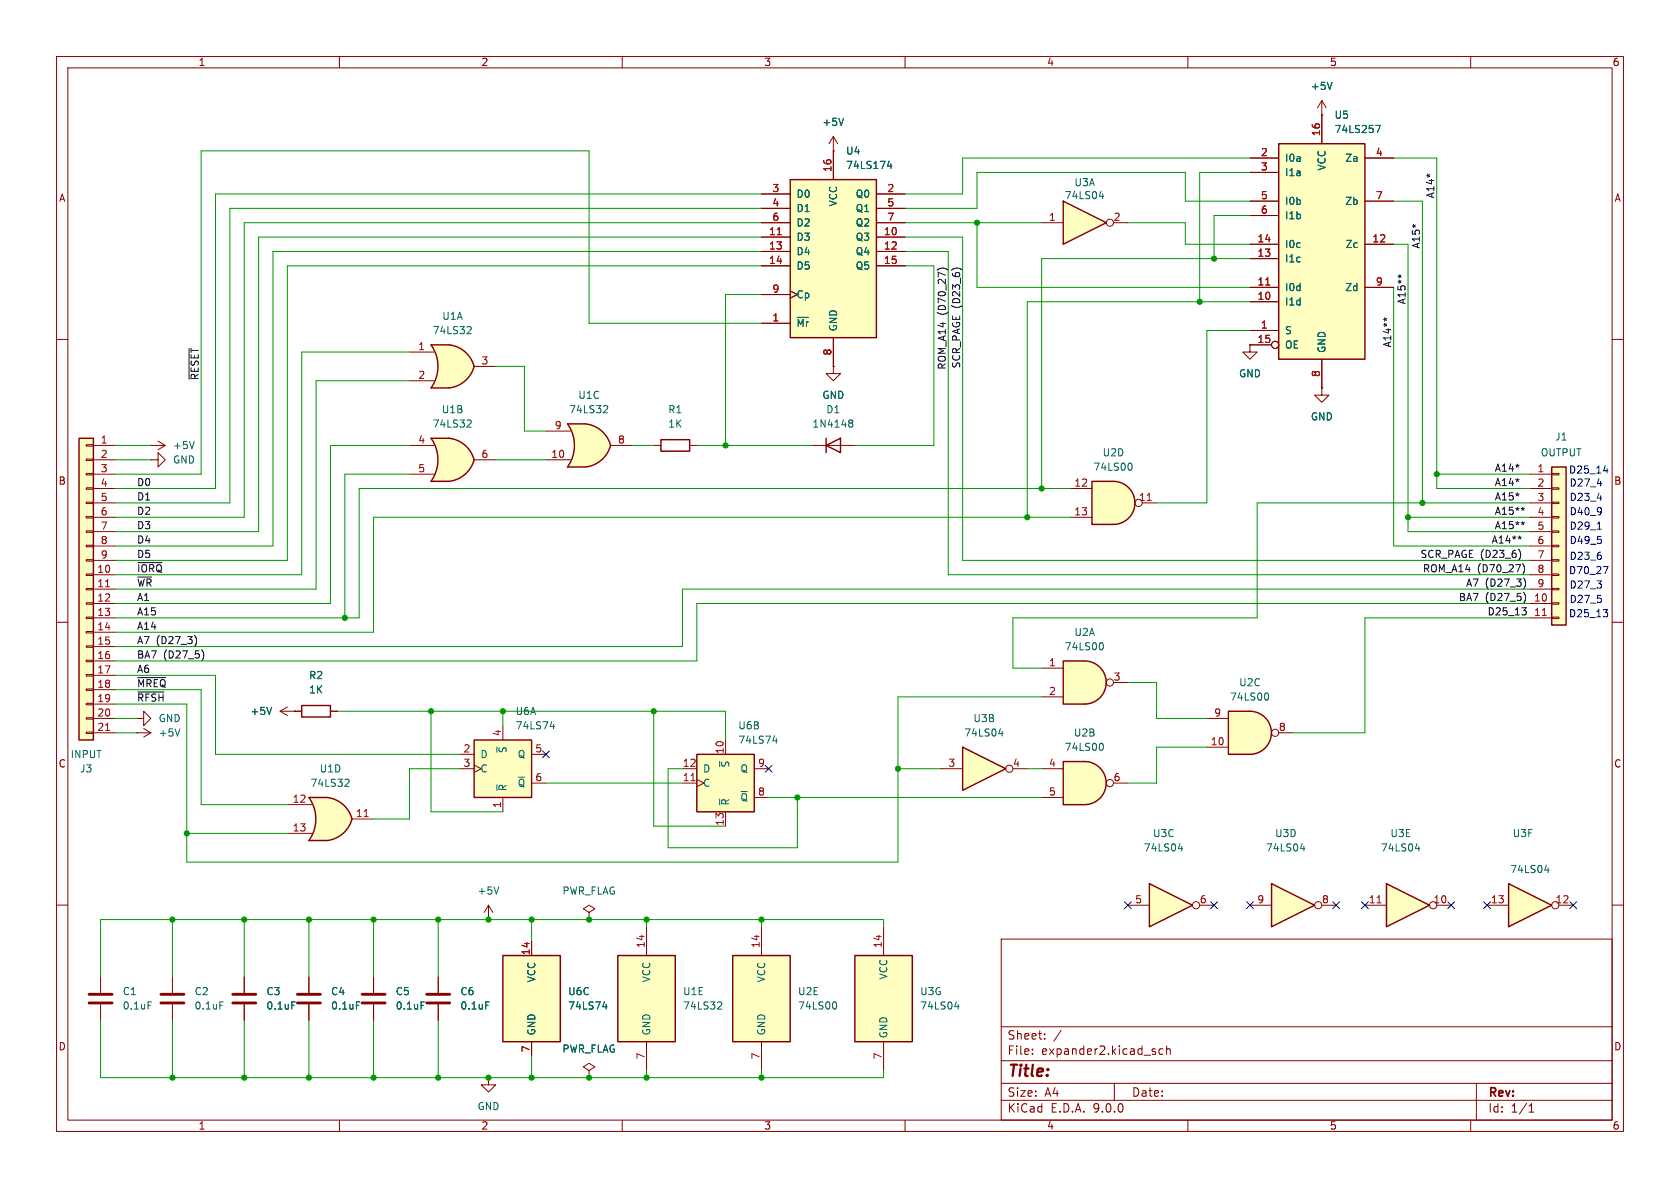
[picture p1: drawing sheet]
<svg xmlns="http://www.w3.org/2000/svg" width="297mm" height="210mm" viewBox="0 0 297 210" stroke-linecap="round" stroke-linejoin="round" font-family="sans-serif">
<g fill="none" stroke="#840000" stroke-width=".18">
<path d="M10 10h277v190h-277zM12 12h273v186h-273zM60 10v2M110 10v2M160 10v2M210 10v2M260 10v2M10 60h2M285 60h2M10 110h2M285 110h2M24.1 129.5h.1"/>
<path d="M24.1 129.5h2.6M25.4 128.8l1.3 .7M26.7 129.5l-1.3 .8M10 160h2M177 166h108v32h-108zM285 160h2M60 198v2M110 198v2M160 198v2M177 194.5h108M177 191.5h108M177 187.5h108"/>
<path d="M177 181.5h108M182.5 186.3v.1M182.5 185.5v.1M184.7 183.6v.1M184.7 182.8v.1M187.6 182.1l-1.3 2M197 191.5v3M205.6 185.5l-.4-.1-.3 .3v.4l.1 .2h.6M206.2 185.5l.3-.1 .3 .1 .1 .9M206.2 184.9v1.5M210 198v2M260 198v2"/>
<path d="M261 191.5v6.5M270.3 196.6h.9M270.3 195.5l.4-.4v1.5"/>
</g>
<path d="M31.8 128.8l-.4 1.3" fill="none" stroke="#006464" stroke-width=".18"/>
<path d="M188 35.6l7.6 3.8-7.6 3.8z" fill="#ffffc2"/>
<path d="M188 35.6l7.6 3.8-7.6 3.8z" fill="none" stroke="#840000" stroke-width=".25"/>
<g fill="none" stroke="#840000" stroke-width=".18">
<path d="M184.1 39.4h3.9M196.8 39.4h2.6"/>
<circle cx="196.2" cy="39.4" r=".63"/>
</g>
<path d="M194.3 34.7h.8M194.9 34.3v.8" fill="none" stroke="#006464" stroke-width=".18"/>
<path d="M203.2 156.2l7.6 3.8-7.6 3.8z" fill="#ffffc2"/>
<path d="M203.2 156.2l7.6 3.8-7.6 3.8z" fill="none" stroke="#840000" stroke-width=".25"/>
<g fill="none" stroke="#840000" stroke-width=".18">
<path d="M199.4 160h3.8M212.1 160h2.5"/>
<circle cx="211.5" cy="160" r=".63"/>
</g>
<path d="M208.3 150h.8M208.9 149.6v.8" fill="none" stroke="#006464" stroke-width=".18"/>
<path d="M226.1 25.4h15.2v38.1h-15.2z" fill="#ffffc2"/>
<path d="M226.1 25.4h15.2v38.1h-15.2z" fill="none" stroke="#840000" stroke-width=".25"/>
<g fill="none" stroke="#840000" stroke-width=".18">
<path d="M233.7 17.8v7.6M233.7 17.8l-.8 1.3M233.7 17.8l.7 1.3M221 27.9h5.1M221 30.5h5.1M221 35.6h5.1M221 38.1h5.1M233.7 20.3h.1M241.3 27.9h5.1M241.3 35.6h5.1M221 43.2h5.1M221 45.7h5.1"/>
<path d="M221 50.8h5.1M221 53.3h5.1M221 58.4h5.1M241.3 43.2h5.1M241.3 50.8h5.1M221 61v1.2h1.2l-1.2 1.3-1.3-1.3h1.3M221 61h.1M221 61h3.8M233.7 63.5v5.1"/>
<circle cx="225.4" cy="61" r=".63"/>
</g>
<path d="M223.8 50.4h.7" fill="none" stroke="#a90000" stroke-width=".18"/>
<path d="M235.5 14.5l-.4 1.3M243.2 22.2h.8l-.5 1.2" fill="none" stroke="#006464" stroke-width=".18"/>
<path d="M14 77.5h2.5v53.3h-2.5z" fill="#ffffc2"/>
<path d="M14 77.5h2.5v53.3h-2.5z" fill="none" stroke="#840000" stroke-width=".25"/>
<g fill="none" stroke="#840000" stroke-width=".18">
<path d="M15.2 78.6h1.3v.3h-1.3zM16.5 78.7h3.8M15.2 81.2h1.3v.2h-1.3zM15.2 83.7h1.3v.2h-1.3zM15.2 86.2h1.3v.3h-1.3zM15.2 88.8h1.3v.2h-1.3zM15.2 91.3h1.3v.3h-1.3zM15.2 93.9h1.3v.2h-1.3zM15.2 96.4h1.3v.2h-1.3zM15.2 98.9h1.3v.3h-1.3zM16.5 81.3h3.8M16.5 83.8h3.8"/>
<path d="M16.5 86.4h3.8M16.5 88.9h3.8M16.5 91.4h3.8M16.5 94h3.8M16.5 96.5h3.8M16.5 99.1h3.8M15.2 101.5h1.3v.2h-1.3zM15.2 104h1.3v.3h-1.3zM15.2 106.6h1.3v.2h-1.3zM15.2 109.1h1.3v.2h-1.3zM15.2 111.6h1.3v.3h-1.3zM15.2 114.2h1.3v.2h-1.3z"/>
<path d="M15.2 116.7h1.3v.3h-1.3zM15.2 119.3h1.3v.2h-1.3zM16.5 101.6h3.8M16.5 104.1h3.8M16.5 106.7h3.8M16.5 109.2h3.8M16.5 111.8h3.8M16.5 114.3h3.8M16.5 116.8h3.8M16.5 119.4h3.8M15.2 121.8h1.3v.2h-1.3zM15.2 124.3h1.3v.3h-1.3z"/>
<path d="M15.2 126.9h1.3v.2h-1.3zM15.2 129.4h1.3v.3h-1.3zM16.5 121.9h3.8M16.5 124.5h3.8M16.5 127h3.8M16.5 129.5h3.8"/>
</g>
<path d="M18.7 103.7h.7M18.7 129.1h.7" fill="none" stroke="#a90000" stroke-width=".18"/>
<path d="M123.2 133.4h10.1v10.1h-10.1z" fill="#ffffc2"/>
<path d="M123.2 133.4h10.1v10.1h-10.1z" fill="none" stroke="#840000" stroke-width=".25"/>
<path d="M120.6 135.9h2.6M120.6 138.4h2.6M123.2 137.8l1.3 .6-1.3 .7M128.3 130.8v2.6M133.3 135.9h2.6M128.3 143.5v2.6M133.3 141h2.6M86.4 162.6h.1M86.4 160l-.8 1.3M86.4 160l.7 1.3M86.4 160v2.6" fill="none" stroke="#840000" stroke-width=".18"/>
<path d="M122.2 138h.7" fill="none" stroke="#a90000" stroke-width=".18"/>
<path d="M136.6 131h.8M137.2 130.5v.9M88.2 156.8l-.4 1.3M127.2 141.3v1" fill="none" stroke="#006464" stroke-width=".18"/>
<path d="M151.1 168.9h10.2v15.3h-10.2z" fill="#ffffc2"/>
<path d="M151.1 168.9h10.2v15.3h-10.2z" fill="none" stroke="#840000" stroke-width=".25"/>
<path d="M156.2 163.8v5.1M156.2 184.2v5" fill="none" stroke="#840000" stroke-width=".18"/>
<path d="M168.8 178h.8M169.4 177.5v.9" fill="none" stroke="#006464" stroke-width=".18"/>
<path d="M76.2 61h3.2M76.2 68.6h3.2" fill="none" stroke="#ffffc2" stroke-width=".18"/>
<g fill="#ffffc2" stroke="#ffffc2" stroke-width=".18">
<path d="M78.8 63.4l5 1.4a5.2 5.2 0 0 1-4.4 3.8z"/>
<path d="M79.4 61a5.1 5.1 0 0 1 4.4 3.8l-5 1.3z"/>
</g>
<path d="M76.2 61h3.2v7.6h-3.2a6.7 6.7 0 0 0 0-7.6z" fill="#ffffc2"/>
<path d="M79.4 61h-3.2a6.6 6.6 0 0 1 0 7.6h3.2M79.4 61a5.1 5.1 0 0 1 4.4 3.8M83.8 64.8a5.2 5.2 0 0 1-4.4 3.8" fill="none" stroke="#840000" stroke-width=".25"/>
<path d="M72.4 62.2h4.3M72.4 67.3h4.3M83.8 64.8h3.8M43.2 172.7v2.8M43.2 177.5v2.8" fill="none" stroke="#840000" stroke-width=".18"/>
<path d="M82.8 57.7l.4 .1 .1 .3-.8 .9h.8M51.6 177.1h.6" fill="none" stroke="#006464" stroke-width=".18"/>
<path d="M41.1 175.8h4.1M41.1 177.3h4.1" fill="none" stroke="#840000" stroke-width=".51"/>
<path d="M196.8 85.1a3.8 3.8 0 0 1 3.8 3.8 3.8 3.8 0 0 1-3.8 3.8z" fill="#ffffc2" stroke="#ffffc2" stroke-width=".18"/>
<path d="M193 85.1h3.8v7.6h-3.8z" fill="#ffffc2"/>
<path d="M193 85.1h3.8a3.8 3.8 0 0 1 3.8 3.8 3.8 3.8 0 0 1-3.8 3.8h-3.8z" fill="none" stroke="#840000" stroke-width=".25"/>
<g fill="none" stroke="#840000" stroke-width=".18">
<path d="M233.7 68.6v1.3h1.2l-1.2 1.2-1.3-1.2h1.3M233.7 68.6h.1M189.2 86.4h3.8M189.2 91.4h3.8M201.9 88.9h2.6"/>
<circle cx="201.3" cy="88.9" r=".63"/>
</g>
<path d="M202.8 88.5h.7" fill="none" stroke="#a90000" stroke-width=".18"/>
<path d="M199.8 81.9a.79 .79 0 0 1 0 1.2" fill="none" stroke="#006464" stroke-width=".18"/>
<path d="M274.3 82.6h2.6v27.9h-2.6z" fill="#ffffc2"/>
<path d="M274.3 82.6h2.6v27.9h-2.6z" fill="none" stroke="#840000" stroke-width=".25"/>
<g fill="none" stroke="#840000" stroke-width=".18">
<path d="M270.5 83.8h3.8M270.5 86.4h3.8M270.5 88.9h3.8M270.5 91.4h3.8M270.5 94h3.8M270.5 96.5h3.8M270.5 99.1h3.8M274.3 83.7h1.3v.2h-1.3zM274.3 86.2h1.3v.3h-1.3zM274.3 88.8h1.3v.2h-1.3zM274.3 91.3h1.3v.3h-1.3zM274.3 93.9h1.3v.2h-1.3z"/>
<path d="M274.3 96.4h1.3v.2h-1.3zM274.3 98.9h1.3v.3h-1.3zM270.5 101.6h3.8M270.5 104.1h3.8M270.5 106.7h3.8M270.5 109.2h3.8M274.3 101.5h1.3v.2h-1.3zM274.3 104h1.3v.3h-1.3zM274.3 106.6h1.3v.2h-1.3zM274.3 109.1h1.3v.2h-1.3z"/>
</g>
<path d="M272.7 108.8h.7" fill="none" stroke="#a90000" stroke-width=".18"/>
<path d="M191.8 116.8a3.8 3.8 0 0 1 3.8 3.9 3.8 3.8 0 0 1-3.8 3.8z" fill="#ffffc2" stroke="#ffffc2" stroke-width=".18"/>
<path d="M188 116.8h3.8v7.7h-3.8z" fill="#ffffc2"/>
<path d="M188 116.8h3.8a3.8 3.8 0 0 1 3.8 3.9 3.8 3.8 0 0 1-3.8 3.8h-3.8z" fill="none" stroke="#840000" stroke-width=".25"/>
<g fill="none" stroke="#840000" stroke-width=".18">
<path d="M184.1 118.1h3.9M184.1 123.2h3.9M196.8 120.7h2.6"/>
<circle cx="196.2" cy="120.6" r=".63"/>
</g>
<path d="M194.8 113.6a.79 .79 0 0 1 0 1.3" fill="none" stroke="#006464" stroke-width=".18"/>
<path d="M170.2 132.1l7.6 3.8-7.6 3.8z" fill="#ffffc2"/>
<path d="M170.2 132.1l7.6 3.8-7.6 3.8z" fill="none" stroke="#840000" stroke-width=".25"/>
<g fill="none" stroke="#840000" stroke-width=".18">
<path d="M166.4 135.9h3.8M179.1 135.9h2.5"/>
<circle cx="178.4" cy="135.9" r=".63"/>
</g>
<path d="M176.6 129.7h.7M177.2 129.3v.8" fill="none" stroke="#006464" stroke-width=".18"/>
<path d="M191.8 134.6a3.8 3.8 0 0 1 3.8 3.8 3.8 3.8 0 0 1-3.8 3.8z" fill="#ffffc2" stroke="#ffffc2" stroke-width=".18"/>
<path d="M188 134.6h3.8v7.6h-3.8z" fill="#ffffc2"/>
<path d="M188 134.6h3.8a3.8 3.8 0 0 1 3.8 3.8 3.8 3.8 0 0 1-3.8 3.8h-3.8z" fill="none" stroke="#840000" stroke-width=".25"/>
<g fill="none" stroke="#840000" stroke-width=".18">
<path d="M184.1 135.9h3.9M196.8 138.4h2.6M184.1 141h3.9M86.4 190.5v1.3h1.2l-1.2 1.2-1.3-1.2h1.3M86.4 190.5h.1"/>
<circle cx="196.2" cy="138.4" r=".63"/>
</g>
<path d="M194.8 131.4a.79 .79 0 0 1 0 1.3" fill="none" stroke="#006464" stroke-width=".18"/>
<path d="M76.2 77.5h3.2M76.2 85.1h3.2" fill="none" stroke="#ffffc2" stroke-width=".18"/>
<g fill="#ffffc2" stroke="#ffffc2" stroke-width=".18">
<path d="M78.8 79.9l5 1.4a5.2 5.2 0 0 1-4.4 3.8z"/>
<path d="M79.4 77.5a5.1 5.1 0 0 1 4.4 3.8l-5 1.3z"/>
</g>
<path d="M76.2 77.5h3.2v7.6h-3.2a6.7 6.7 0 0 0 0-7.6z" fill="#ffffc2"/>
<path d="M79.4 77.5h-3.2a6.6 6.6 0 0 1 0 7.6h3.2M79.4 77.5a5.1 5.1 0 0 1 4.4 3.8M83.8 81.3a5.2 5.2 0 0 1-4.4 3.8" fill="none" stroke="#840000" stroke-width=".25"/>
<path d="M72.4 78.7h4.3M72.4 83.8h4.3M83.8 81.3h3.8" fill="none" stroke="#840000" stroke-width=".18"/>
<path d="M82.8 74.2l.4 .1 .1 .3-.8 .9h.8" fill="none" stroke="#006464" stroke-width=".18"/>
<path d="M221 125.7a3.8 3.8 0 0 1 3.8 3.8 3.8 3.8 0 0 1-3.8 3.9z" fill="#ffffc2" stroke="#ffffc2" stroke-width=".18"/>
<path d="M217.2 125.7h3.8v7.7h-3.8z" fill="#ffffc2"/>
<path d="M217.2 125.7h3.8a3.8 3.8 0 0 1 3.8 3.8 3.8 3.8 0 0 1-3.8 3.9h-3.8z" fill="none" stroke="#840000" stroke-width=".25"/>
<g fill="none" stroke="#840000" stroke-width=".18">
<path d="M213.4 127h3.8M213.4 132.1h3.8M226.1 129.5h2.5"/>
<circle cx="225.4" cy="129.5" r=".63"/>
</g>
<path d="M224 122.5a.79 .79 0 0 1 0 1.3" fill="none" stroke="#006464" stroke-width=".18"/>
<path d="M266.7 156.2l7.6 3.8-7.6 3.8z" fill="#ffffc2"/>
<path d="M53.3 124.7h5.1v2h-5.1zM266.7 156.2l7.6 3.8-7.6 3.8z" fill="none" stroke="#840000" stroke-width=".25"/>
<g fill="none" stroke="#840000" stroke-width=".18">
<path d="M49.5 125.7l1.3 .8M49.5 125.7h3.8M50.8 125l-1.3 .7M52.1 125.7h.1M58.4 125.7h1.3M262.9 160h3.8M275.6 160h2.5M104.1 189.2l1.1-.6-1.1-.6-1 .6 1 .6v1.3M104.1 190.5h.1"/>
<circle cx="275" cy="160" r=".63"/>
</g>
<path d="M48 125l-.4 1.3M273.1 153.8h.8M273.7 153.4v.8" fill="none" stroke="#006464" stroke-width=".18"/>
<path d="M100.3 74.9h3.2M100.3 82.6h3.2" fill="none" stroke="#ffffc2" stroke-width=".18"/>
<g fill="#ffffc2" stroke="#ffffc2" stroke-width=".18">
<path d="M102.9 77.4l5 1.3a5.2 5.2 0 0 1-4.4 3.9z"/>
<path d="M103.5 74.9a5.1 5.1 0 0 1 4.4 3.8l-4.9 1.3z"/>
</g>
<path d="M100.3 74.9h3.2v7.7h-3.2a6.7 6.7 0 0 0 0-7.7z" fill="#ffffc2"/>
<path d="M103.5 82.6h-3.2a6.6 6.6 0 0 0 0-7.7h3.2a5.1 5.1 0 0 1 4.4 3.8 5.2 5.2 0 0 1-4.4 3.9" fill="none" stroke="#840000" stroke-width=".25"/>
<path d="M96.5 76.2h4.3M107.9 78.7h3.9M96.5 81.3h4.3" fill="none" stroke="#840000" stroke-width=".18"/>
<path d="M106.9 71.7l.4 .1 .1 .3-.8 .9h.8" fill="none" stroke="#006464" stroke-width=".18"/>
<path d="M129.5 168.9h10.2v15.3h-10.2z" fill="#ffffc2"/>
<path d="M129.5 168.9h10.2v15.3h-10.2z" fill="none" stroke="#840000" stroke-width=".25"/>
<path d="M134.6 163.8v5.1M134.6 184.2v5" fill="none" stroke="#840000" stroke-width=".18"/>
<path d="M147.6 177.1a.79 .79 0 0 1 0 1.3" fill="none" stroke="#006464" stroke-width=".18"/>
<path d="M245.1 156.2l7.6 3.8-7.6 3.8z" fill="#ffffc2"/>
<path d="M245.1 156.2l7.6 3.8-7.6 3.8z" fill="none" stroke="#840000" stroke-width=".25"/>
<g fill="none" stroke="#840000" stroke-width=".18">
<path d="M30.5 172.7v2.8M30.5 177.5v2.8M241.3 160h3.8M254 160h2.5"/>
<circle cx="253.4" cy="160" r=".63"/>
</g>
<path d="M243.4 159.6h.8" fill="none" stroke="#a90000" stroke-width=".18"/>
<path d="M250.2 150h.8M250.8 149.6v.8M38.9 177.1h.6" fill="none" stroke="#006464" stroke-width=".18"/>
<path d="M28.4 175.8h4.1M28.4 177.3h4.1" fill="none" stroke="#840000" stroke-width=".51"/>
<path d="M88.9 168.9h10.2v15.3h-10.2z" fill="#ffffc2"/>
<path d="M116.8 77.7h5.1v2.1h-5.1zM146 78.7l2.6-1.2v2.5zM146 77.5v2.5M88.9 168.9h10.2v15.3h-10.2z" fill="none" stroke="#840000" stroke-width=".25"/>
<g fill="none" stroke="#840000" stroke-width=".18">
<path d="M115.6 78.7h1.2M121.9 78.7h1.3M143.5 78.7h7.6M147.3 64.8v1.2h1.3l-1.3 1.3-1.3-1.3h1.3M147.3 64.8h.1M24.1 127h1.3v-1.3l1.3 1.3-1.3 1.3v-1.3M24.1 127h.1M17.8 172.7v2.8M17.8 177.5v2.8M66 172.7v2.8M66 177.5v2.8M77.5 172.7v2.8"/>
<path d="M77.5 177.5v2.8M94 166.4v2.5M104.1 161.3l1.1-.6-1.1-.7-1 .7 1 .6v1.3M104.1 162.6h.1M94 184.2v2.5"/>
</g>
<path d="M150.2 74.7l.1 .1M150.2 74.3l.3-.1 .2 .2 .1 .1-.3 .3M150.3 74.8h.2M150.3 74.8h-.1M150.5 74.8l.3 .2-.1 .4-.2 .1-.3-.1M26.2 177.1h.6M74.4 177.1h.6M85.9 177.1h.6M106.5 178h.8M107.2 177.5v.9" fill="none" stroke="#006464" stroke-width=".18"/>
<path d="M15.7 175.8h4.1M15.7 177.3h4.1M64 175.8h4.1M64 177.3h4.1M75.4 175.8h4.1M75.4 177.3h4.1" fill="none" stroke="#840000" stroke-width=".51"/>
<path d="M224.8 156.2l7.6 3.8-7.6 3.8z" fill="#ffffc2"/>
<path d="M224.8 156.2l7.6 3.8-7.6 3.8z" fill="none" stroke="#840000" stroke-width=".25"/>
<g fill="none" stroke="#840000" stroke-width=".18">
<path d="M221 160h3.8M233.7 160h2.5"/>
<circle cx="233" cy="160" r=".63"/>
</g>
<path d="M229.9 150h.8M230.5 149.6v.8" fill="none" stroke="#006464" stroke-width=".18"/>
<path d="M109.2 168.9h10.2v15.3h-10.2z" fill="#ffffc2"/>
<path d="M109.2 168.9h10.2v15.3h-10.2z" fill="none" stroke="#840000" stroke-width=".25"/>
<path d="M26.7 78.7h.1M26.7 78.7h2.5M27.9 78l1.3 .7M29.2 78.7l-1.3 .8M26.7 81.3h1.2v-1.3l1.3 1.3-1.3 1.3v-1.3M26.7 81.3h.1M54.6 172.7v2.8M54.6 177.5v2.8M114.3 163.8v5.1M114.3 184.2v5" fill="none" stroke="#840000" stroke-width=".18"/>
<path d="M34.3 78l-.4 1.3M63 177.1h.6M127.1 177.1l.4 .1 .1 .3-.8 .9h.8" fill="none" stroke="#006464" stroke-width=".18"/>
<path d="M52.6 175.8h4M52.6 177.3h4" fill="none" stroke="#840000" stroke-width=".51"/>
<path d="M83.8 130.8h10.2v10.2h-10.2z" fill="#ffffc2"/>
<path d="M83.8 130.8h10.2v10.2h-10.2z" fill="none" stroke="#840000" stroke-width=".25"/>
<path d="M81.3 133.4h2.5M81.3 135.9h2.5M83.8 135.3l1.3 .6-1.3 .6M88.9 128.3v2.5M94 133.4h2.5M94 138.4h2.5M88.9 141v2.5" fill="none" stroke="#840000" stroke-width=".18"/>
<path d="M87.9 138.7v1M97.3 128.4h.7M97.9 128v.8" fill="none" stroke="#006464" stroke-width=".18"/>
<path d="M54.6 141h3.2M54.6 148.6h3.2" fill="none" stroke="#ffffc2" stroke-width=".18"/>
<g fill="#ffffc2" stroke="#ffffc2" stroke-width=".18">
<path d="M57.2 143.4l5 1.4a5.2 5.2 0 0 1-4.4 3.8z"/>
<path d="M57.8 141a5.1 5.1 0 0 1 4.4 3.8l-4.9 1.3z"/>
</g>
<path d="M54.6 141h3.2v7.6h-3.2a6.7 6.7 0 0 0 0-7.6z" fill="#ffffc2"/>
<path d="M57.8 141h-3.2a6.6 6.6 0 0 1 0 7.6h3.2M57.8 141a5.1 5.1 0 0 1 4.4 3.8 5.2 5.2 0 0 1-4.4 3.8" fill="none" stroke="#840000" stroke-width=".25"/>
<path d="M147.3 26.7h.1M147.3 24.1l-.7 1.3M147.3 24.1l.8 1.3M147.3 24.1v2.6M50.8 142.2h4.3M50.8 147.3h4.3M62.2 144.8h3.8" fill="none" stroke="#840000" stroke-width=".18"/>
<path d="M64.4 144.4h.7" fill="none" stroke="#a90000" stroke-width=".18"/>
<path d="M149.1 20.9l-.4 1.3M61.2 137.7l.4 .1 .1 .3-.8 .9h.8" fill="none" stroke="#006464" stroke-width=".18"/>
<path d="M139.7 31.8h15.2v27.9h-15.2z" fill="#ffffc2"/>
<path d="M139.7 31.8h15.2v27.9h-15.2z" fill="none" stroke="#840000" stroke-width=".25"/>
<g fill="none" stroke="#840000" stroke-width=".18">
<path d="M134.6 34.3h5.1M134.6 36.8h5.1M134.6 39.4h5.1M147.3 26.7h.1M147.3 26.7v5.1M154.9 34.3h5.1M154.9 36.8h5.1M154.9 39.4h5.1M221 27.9h5.1M221 30.5h5.1M221 35.6h5.1M221 38.1h5.1"/>
<path d="M233.7 20.3h.1M233.7 20.3v5.1M241.3 27.9h5.1M241.3 35.6h5.1M134.6 41.9h5.1M134.6 44.5h5.1M134.6 47h5.1M134.6 52.1h5.1M134.6 57.2h5.1M139.7 51.4l1.3 .7-1.3 .6M147.3 59.7v5.1M154.9 41.9h5.1"/>
<path d="M154.9 44.5h5.1M154.9 47h5.1M221 43.2h5.1M221 45.7h5.1M221 50.8h5.1M221 53.3h5.1M221 58.4h5.1M241.3 43.2h5.1M241.3 50.8h5.1M147.3 64.8h.1M221 61h.1M221 61h3.8"/>
<path d="M233.7 68.6h.1M233.7 63.5v5.1M52.1 125.7h.1M52.1 125.7h1.2M58.4 125.7h1.3M43.2 172.7v2.8M43.2 177.5v2.8M54.6 172.7v2.8M54.6 177.5v2.8M66 172.7v2.8M66 177.5v2.8M77.5 172.7v2.8"/>
<path d="M77.5 177.5v2.8M94 166.4v2.5M94 184.2v2.5M104.1 190.5h.1"/>
<circle cx="225.4" cy="61" r=".63"/>
</g>
<path d="M137.4 41.5h.7M223.8 50.4h.7" fill="none" stroke="#a90000" stroke-width=".18"/>
<g fill="none" stroke="#006464" stroke-width=".18">
<path d="M235.5 14.5l-.4 1.3M149.1 20.9l-.4 1.3M157.2 28.5l-.3 .9h.8M157.5 28.9v.9M243.2 22.2h.8l-.5 1.2M140.9 56.1h2M48 125l-.4 1.3M51.6 177.1h.6M63 177.1h.6M74.4 177.1h.6M85.9 177.1h.6M106.5 178h.8"/>
<path d="M107.2 177.5v.9"/>
</g>
<g fill="none" stroke="#0f0f0f" stroke-width=".18">
<path d="M249.9 39.7l.1 .3M252.4 30.8l.1 .3M165.7 47.8a1.46 1.46 0 0 1 1.9 0M168.3 47.7a1.49 1.49 0 0 1 1.8 0M244.8 56.2l.1 .3 .2-.2M247.3 48.5l.1 .3 .3-.1M33.4 61.6v5.5M24.4 99.5h4.2M268.5 97.2a1.49 1.49 0 0 1 0 1.8M268.6 87.3l-.3 .1M268.6 84.8l-.3 .1M268.6 82.2l-.3 .1"/>
<path d="M269 94.9l-.3 .1 .1 .3M269.2 99.6a1.46 1.46 0 0 1 0 2M269.5 92.4l-.3 .1 .2 .2M269.5 89.8l-.3 .2 .2 .2M24.4 119.8h4.9M34.5 112.4a1.49 1.49 0 0 1 0 1.8M35.7 114.9a1.49 1.49 0 0 1 0 1.9M269 107.4h.8l-.4 .5M269.4 104.8a1.49 1.49 0 0 1 0 1.8M269.4 102.2a1.49 1.49 0 0 1 0 1.9M269.6 107.9l.2 .3v.3l-.2 .2M24.4 122.3h4.6"/>
</g>
<g fill="none" stroke="#009600" stroke-width=".18">
<path d="M134.6 34.3h-96.5v52.1h-17.8M134.6 36.8h-94v52.1h-20.3M134.6 39.4h-91.4v52h-22.9M160 39.4h24.1M172.7 39.4v11.4h48.3M199.4 39.4h10.1v3.8h11.5M221 27.9h-50.8v6.4h-10.2M221 35.6h-11.5v-5.1h-36.8v6.3h-12.7M221 30.5h-8.9v22.8M221 38.1h-6.4v7.6M246.4 27.9h7.6v58.5h16.5M246.4 35.6h5.1v53.3"/>
<path d="M134.6 47h-83.8v52.1h-30.5M134.6 44.5h-86.3v52h-28M134.6 41.9h-88.9v52.1h-25.4M134.6 57.2h-30.5v-30.5h-68.5v57.1h-15.3M134.6 52.1h-6.3v26.6M160 41.9h10.2v57.2h100.3M160 44.5h7.6v57.1h102.9M160 47h5.1v31.7h-14M221 58.4h-7.6v30.5h-8.9M221 45.7h-36.9v40.7M221 53.3h-39.4v38.1M246.4 50.8v45.7h24.1"/>
<path d="M246.4 43.2h2.5v50.8h21.6M20.3 78.7h6.4M72.4 67.3h-16.5v36.8h-35.6M72.4 62.2h-19.1v39.4h-33M72.4 78.7h-14v28h-38.1M87.6 64.8h5.1v11.4h3.8M111.8 78.7h3.8M123.2 78.7h20.3M20.3 81.3h6.4M72.4 83.8h-11.4v25.4M87.6 81.3h8.9M189.2 86.4h-125.7v22.8h-43.2"/>
<path d="M189.2 91.4h-123.2v20.4h-45.7M248.9 91.4h21.6M254 83.8h16.5M270.5 88.9h-48.3v20.3h-43.1v8.9h5M20.3 119.4h17.8v14h43.2M270.5 104.1h-149.9v10.2h-100.3M270.5 109.2h-29.2v20.3h-12.7M270.5 106.7h-147.3v10.1h-102.9M20.3 121.9h15.3v20.3h15.2M20.3 129.5h3.8M20.3 127h3.8M59.7 125.7h68.6v5.1"/>
<path d="M76.2 125.7v17.8h12.7M81.3 135.9h-8.9v8.9h-6.4M88.9 125.7v2.6M96.5 138.4h24.1M115.6 125.7v20.4h12.7M120.6 135.9h-2.5v14h22.9v-8.9M158.7 135.9h7.7M181.6 135.9h2.5M184.1 123.2h-25.4v29.2h-125.7v-27.9h-12.7M199.4 120.7h5.1v6.3h8.9M213.4 132.1h-8.9v6.3h-5.1M33 147.3h17.8"/>
<path d="M135.9 141h48.2M30.5 162.6v10.1M43.2 162.6v10.1M54.6 162.6v10.1M66 162.6v10.1M77.5 162.6v10.1M94 162.6v3.8M114.3 162.6v1.2M134.6 162.6v1.2M156.2 163.8v-1.2h-138.4v10.1M17.8 180.3v10.2h138.4v-1.3M30.5 180.3v10.2"/>
<path d="M43.2 180.3v10.2M54.6 180.3v10.2M66 180.3v10.2M77.5 180.3v10.2M94 186.7v3.8M114.3 189.2v1.3M134.6 189.2v1.3"/>
</g>
<g fill="none" stroke="#000084" stroke-width=".18">
<path d="M95.9 132.7l1.2 1.3M97.1 132.7l-1.2 1.3M135.3 135.3l1.2 1.2M136.5 135.3l-1.2 1.2M198.8 159.4l1.2 1.2M200 159.4l-1.2 1.2M214 159.4l1.2 1.2M215.2 159.4l-1.2 1.2M220.4 159.4l1.2 1.2M221.6 159.4l-1.2 1.2M235.6 159.4l1.2 1.2M236.8 159.4l-1.2 1.2"/>
<path d="M240.7 159.4l1.2 1.2M241.9 159.4l-1.2 1.2M255.9 159.4l1.2 1.2M257.1 159.4l-1.2 1.2M262.3 159.4l1.2 1.2M263.5 159.4l-1.2 1.2M277.5 159.4l1.2 1.2M278.7 159.4l-1.2 1.2"/>
</g>
<path d="M282.4 93.5h.7M282.4 85.5h.8M282.4 88h.8M283.5 83.2h.8M284.1 82.8v.8M283.4 107.8h.8l-.4 .5M283.4 100.2h.9l-.6 1.2M284 108.3l.2 .2v.3l-.2 .2" fill="none" stroke="#0000c2" stroke-width=".18"/>
<g fill="#009600" stroke="#009600" stroke-width=".18">
<circle cx="61" cy="109.2" r=".46"/>
<circle cx="77.5" cy="162.6" r=".46"/>
<circle cx="66" cy="162.6" r=".46"/>
<circle cx="94" cy="162.6" r=".46"/>
<circle cx="86.4" cy="162.6" r=".46"/>
<circle cx="33" cy="147.3" r=".46"/>
<circle cx="30.5" cy="190.5" r=".46"/>
<circle cx="54.6" cy="162.6" r=".46"/>
<circle cx="43.2" cy="162.6" r=".46"/>
<circle cx="30.5" cy="162.6" r=".46"/>
<circle cx="43.2" cy="190.5" r=".46"/>
<circle cx="54.6" cy="190.5" r=".46"/>
<circle cx="77.5" cy="190.5" r=".46"/>
<circle cx="66" cy="190.5" r=".46"/>
<circle cx="94" cy="190.5" r=".46"/>
<circle cx="86.4" cy="190.5" r=".46"/>
<circle cx="114.3" cy="162.6" r=".46"/>
<circle cx="134.6" cy="162.6" r=".46"/>
<circle cx="134.6" cy="190.5" r=".46"/>
<circle cx="114.3" cy="190.5" r=".46"/>
<circle cx="104.1" cy="190.5" r=".46"/>
<circle cx="104.1" cy="162.6" r=".46"/>
<circle cx="76.2" cy="125.7" r=".46"/>
<circle cx="88.9" cy="125.7" r=".46"/>
<circle cx="128.3" cy="78.7" r=".46"/>
<circle cx="158.7" cy="135.9" r=".46"/>
<circle cx="141" cy="141" r=".46"/>
<circle cx="115.6" cy="125.7" r=".46"/>
<circle cx="172.7" cy="39.4" r=".46"/>
<circle cx="212.1" cy="53.3" r=".46"/>
<circle cx="214.6" cy="45.7" r=".46"/>
<circle cx="181.6" cy="91.4" r=".46"/>
<circle cx="184.1" cy="86.4" r=".46"/>
<circle cx="251.5" cy="88.9" r=".46"/>
<circle cx="248.9" cy="91.4" r=".46"/>
<circle cx="254" cy="83.8" r=".46"/>
</g>
<text font-size="2.8" fill="#840000" x="178" y="190.9">Title:</text>
<g font-size="2.1" fill="#840000">
<text x="178" y="184">Sheet:</text>
<text x="178" y="186.7">File:</text>
<text x="184.1" y="186.7">expander2.kicad_sch</text>
<text x="178" y="196.9">KiCad</text>
<text x="178" y="194.1">Size:</text>
<text x="184.7" y="194.1">A4</text>
<text x="185.7" y="196.9">E.D.A.</text>
<text x="193.3" y="196.9">9.0.0</text>
<text x="200" y="194.1">Date:</text>
<text x="263" y="194.3">Rev:</text>
<text x="263" y="196.9">Id:</text>
<text x="267.1" y="196.9">1/1</text>
</g>
<g font-size="1.8" fill="#840000">
<text x="35" y="11.9">1</text>
<text x="85" y="11.9">2</text>
<text x="135" y="11.9">3</text>
<text x="185" y="11.9">4</text>
<text x="235" y="11.9">5</text>
<text x="285" y="11.9">6</text>
<text x="10.3" y="35.9">A</text>
<text x="285.3" y="35.9">A</text>
<text x="10.3" y="85.9">B</text>
<text x="285.3" y="85.9">B</text>
<text x="10.3" y="135.9">C</text>
<text x="285.3" y="135.9">C</text>
<text x="10.3" y="185.9">D</text>
<text x="285.3" y="185.9">D</text>
<text x="35" y="199.9">1</text>
<text x="85" y="199.9">2</text>
<text x="135" y="199.9">3</text>
<text x="185" y="199.9">4</text>
<text x="235" y="199.9">5</text>
<text x="285" y="199.9">6</text>
</g>
<g font-size="1.8" fill="#006464">
<text x="231.6" y="16.1">+5V</text>
<text x="145.3" y="22.5">+5V</text>
<text x="235.8" y="23.7">74LS257</text>
<text x="235.8" y="21.2">U5</text>
<text x="149.5" y="27.5">U4</text>
<text x="227.1" y="28.8">I0a</text>
<text x="237.7" y="28.8">Za</text>
<text x="140.7" y="35.2">D0</text>
<text x="149.5" y="30.1">74LS174</text>
<text x="151.2" y="35.2">Q0</text>
<text x="188.1" y="35.4">74LS04</text>
<text x="189.9" y="33.1">U3A</text>
<text x="227.1" y="31.3">I1a</text>
<text x="234.5" y="30.2" transform="rotate(-90 234.5 30.2)">VCC</text>
<text x="140.7" y="37.7">D1</text>
<text x="140.7" y="40.2">D2</text>
<text x="148.2" y="36.6" transform="rotate(-90 148.2 36.6)">VCC</text>
<text x="151.2" y="37.7">Q1</text>
<text x="151.2" y="40.2">Q2</text>
<text x="227.1" y="36.4">I0b</text>
<text x="227.1" y="39">I1b</text>
<text x="237.7" y="36.4">Zb</text>
<text x="140.7" y="42.8">D3</text>
<text x="140.7" y="45.3">D4</text>
<text x="140.7" y="47.9">D5</text>
<text x="151.2" y="42.8">Q3</text>
<text x="151.2" y="45.3">Q4</text>
<text x="151.2" y="47.9">Q5</text>
<text x="227.1" y="44">I0c</text>
<text x="227.1" y="46.6">I1c</text>
<text x="237.8" y="44">Zc</text>
<text x="140.7" y="52.9">Cp</text>
<text x="227.1" y="51.7">I0d</text>
<text x="237.7" y="51.7">Zd</text>
<text x="76.4" y="59.3">74LS32</text>
<text x="78.1" y="56.7">U1A</text>
<text x="140.7" y="58">~{Mr}</text>
<text x="148.2" y="58.7" transform="rotate(-90 148.2 58.7)">GND</text>
<text x="227.1" y="54.2">I1d</text>
<text x="227.1" y="59.3">S</text>
<text x="227.1" y="61.8">OE</text>
<text x="234.5" y="62.5" transform="rotate(-90 234.5 62.5)">GND</text>
<text x="102.1" y="70.7">U1C</text>
<text x="145.3" y="70.7">GND</text>
<text x="218.9" y="66.9">GND</text>
<text x="76.4" y="75.8">74LS32</text>
<text x="78" y="73.3">U1B</text>
<text x="100.5" y="73.3">74LS32</text>
<text x="118" y="73.3">R1</text>
<text x="118" y="75.8">1K</text>
<text x="143.5" y="75.8">1N4148</text>
<text x="146" y="73.3">D1</text>
<text x="231.6" y="74.5">GND</text>
<text x="30.5" y="79.6">+5V</text>
<text x="30.5" y="82.1">GND</text>
<text x="193.2" y="83.4">74LS00</text>
<text x="194.8" y="80.9">U2D</text>
<text x="272.3" y="80.9">OUTPUT</text>
<text x="274.8" y="78.1">J1</text>
<text x="189.8" y="112.6">U2A</text>
<text x="188.1" y="115.2">74LS00</text>
<text x="54.5" y="120.2">R2</text>
<text x="54.5" y="122.8">1K</text>
<text x="217.3" y="124.1">74LS00</text>
<text x="219" y="121.5">U2C</text>
<text x="27.9" y="130.4">+5V</text>
<text x="27.9" y="127.9">GND</text>
<text x="44.2" y="126.6">+5V</text>
<text x="91.1" y="126.6">U6A</text>
<text x="91.1" y="129.1">74LS74</text>
<text x="130.4" y="129.1">U6B</text>
<text x="130.4" y="131.7">74LS74</text>
<text x="170.4" y="130.4">74LS04</text>
<text x="172" y="127.9">U3B</text>
<text x="189.8" y="130.4">U2B</text>
<text x="12.4" y="134.2">INPUT</text>
<text x="14" y="136.8">J3</text>
<text x="56.4" y="136.8">U1D</text>
<text x="84.8" y="134.2">D</text>
<text x="84.8" y="136.8">C</text>
<text x="89.8" y="133.2" transform="rotate(-90 89.8 133.2)">~{S}</text>
<text x="91.4" y="134.2">Q</text>
<text x="124.2" y="136.8">D</text>
<text x="129.1" y="135.8" transform="rotate(-90 129.1 135.8)">~{S}</text>
<text x="130.8" y="136.8">Q</text>
<text x="188.1" y="132.9">74LS00</text>
<text x="54.8" y="139.3">74LS32</text>
<text x="89.8" y="140" transform="rotate(-90 89.8 140)">~{R}</text>
<text x="91.4" y="139.3">~{Q}</text>
<text x="124.2" y="139.3">C</text>
<text x="129.1" y="142.5" transform="rotate(-90 129.1 142.5)">~{R}</text>
<text x="130.8" y="141.8">~{Q}</text>
<text x="203.7" y="148.2">U3C</text>
<text x="225.3" y="148.2">U3D</text>
<text x="245.7" y="148.2">U3E</text>
<text x="267.3" y="148.2">U3F</text>
<text x="202.1" y="150.7">74LS04</text>
<text x="223.7" y="150.7">74LS04</text>
<text x="244" y="150.7">74LS04</text>
<text x="266.9" y="154.5">74LS04</text>
<text x="84.3" y="158.3">+5V</text>
<text x="99.3" y="158.3">PWR_FLAG</text>
<text x="94.8" y="173.8" transform="rotate(-90 94.8 173.8)">VCC</text>
<text x="115.2" y="173.8" transform="rotate(-90 115.2 173.8)">VCC</text>
<text x="135.5" y="173.8" transform="rotate(-90 135.5 173.8)">VCC</text>
<text x="157.1" y="173.2" transform="rotate(-90 157.1 173.2)">VCC</text>
<text x="21.6" y="176.1">C1</text>
<text x="21.6" y="178.7">0.1uF</text>
<text x="34.3" y="176.1">C2</text>
<text x="34.3" y="178.7">0.1uF</text>
<text x="47" y="176.1">C3</text>
<text x="47" y="178.7">0.1uF</text>
<text x="58.4" y="176.1">C4</text>
<text x="58.4" y="178.7">0.1uF</text>
<text x="69.9" y="176.1">C5</text>
<text x="69.9" y="178.7">0.1uF</text>
<text x="81.3" y="176.1">C6</text>
<text x="81.3" y="178.7">0.1uF</text>
<text x="100.3" y="176.1">U6C</text>
<text x="100.3" y="178.7">74LS74</text>
<text x="120.7" y="176.1">U1E</text>
<text x="120.7" y="178.7">74LS32</text>
<text x="141" y="176.1">U2E</text>
<text x="141" y="178.7">74LS00</text>
<text x="162.6" y="176.1">U3G</text>
<text x="162.6" y="178.7">74LS04</text>
<text x="94.8" y="183.1" transform="rotate(-90 94.8 183.1)">GND</text>
<text x="115.2" y="183.1" transform="rotate(-90 115.2 183.1)">GND</text>
<text x="135.5" y="183.1" transform="rotate(-90 135.5 183.1)">GND</text>
<text x="157.1" y="183.6" transform="rotate(-90 157.1 183.6)">GND</text>
<text x="99.3" y="186.3">PWR_FLAG</text>
<text x="84.3" y="196.4">GND</text>
</g>
<g font-size="1.8" fill="#a90000">
<text x="222.8" y="27.7">2</text>
<text x="233.4" y="24.2" transform="rotate(-90 233.4 24.2)">16</text>
<text x="243.1" y="27.7">4</text>
<text x="136.5" y="34">3</text>
<text x="147.1" y="30.5" transform="rotate(-90 147.1 30.5)">16</text>
<text x="156.8" y="34">2</text>
<text x="222.8" y="30.2">3</text>
<text x="222.8" y="35.3">5</text>
<text x="243.1" y="35.3">7</text>
<text x="135.8" y="41.7">11</text>
<text x="136.5" y="36.6">4</text>
<text x="136.5" y="39.1">6</text>
<text x="156.2" y="41.7">10</text>
<text x="156.8" y="36.6">5</text>
<text x="156.8" y="39.1">7</text>
<text x="185.3" y="39.1">1</text>
<text x="196.8" y="39.1">2</text>
<text x="222.8" y="37.8">6</text>
<text x="135.8" y="44.2">13</text>
<text x="135.8" y="46.7">14</text>
<text x="156.2" y="44.2">12</text>
<text x="156.2" y="46.7">15</text>
<text x="222.2" y="42.9">14</text>
<text x="222.2" y="45.5">13</text>
<text x="242.5" y="42.9">12</text>
<text x="136.5" y="51.8">9</text>
<text x="222.2" y="50.5">11</text>
<text x="222.2" y="53.1">10</text>
<text x="243.1" y="50.5">9</text>
<text x="136.5" y="56.9">1</text>
<text x="222.8" y="58.2">1</text>
<text x="73.8" y="62">1</text>
<text x="85" y="64.5">3</text>
<text x="147.1" y="62.9" transform="rotate(-90 147.1 62.9)">8</text>
<text x="222.2" y="60.7">15</text>
<text x="73.8" y="67.1">2</text>
<text x="233.4" y="66.7" transform="rotate(-90 233.4 66.7)">8</text>
<text x="98" y="75.9">9</text>
<text x="17.7" y="78.5">1</text>
<text x="17.7" y="81">2</text>
<text x="17.7" y="83.6">3</text>
<text x="73.8" y="78.5">4</text>
<text x="73.8" y="83.6">5</text>
<text x="85" y="81">6</text>
<text x="97.4" y="81">10</text>
<text x="109.1" y="78.5">8</text>
<text x="271.7" y="83.6">1</text>
<text x="17.7" y="86.1">4</text>
<text x="17.7" y="88.6">5</text>
<text x="189.8" y="86.1">12</text>
<text x="201.3" y="88.6">11</text>
<text x="271.7" y="86.1">2</text>
<text x="271.7" y="88.6">3</text>
<text x="17.7" y="91.2">6</text>
<text x="17.7" y="93.7">7</text>
<text x="189.8" y="91.2">13</text>
<text x="271.7" y="91.2">4</text>
<text x="271.7" y="93.7">5</text>
<text x="17.1" y="101.3">10</text>
<text x="17.7" y="96.3">8</text>
<text x="17.7" y="98.8">9</text>
<text x="271.7" y="96.3">6</text>
<text x="271.7" y="98.8">7</text>
<text x="271.7" y="101.3">8</text>
<text x="17.1" y="103.9">11</text>
<text x="17.1" y="106.4">12</text>
<text x="271.1" y="106.4">10</text>
<text x="271.7" y="103.9">9</text>
<text x="17.1" y="109">13</text>
<text x="17.1" y="111.5">14</text>
<text x="271.1" y="109">11</text>
<text x="17.1" y="114">15</text>
<text x="17.1" y="116.6">16</text>
<text x="17.1" y="119.1">17</text>
<text x="185.3" y="117.9">1</text>
<text x="17.1" y="121.7">18</text>
<text x="17.1" y="124.2">19</text>
<text x="185.3" y="122.9">2</text>
<text x="196.8" y="120.4">3</text>
<text x="17.1" y="126.7">20</text>
<text x="17.1" y="129.3">21</text>
<text x="88.6" y="130.2" transform="rotate(-90 88.6 130.2)">4</text>
<text x="214" y="131.8">10</text>
<text x="214.6" y="126.7">9</text>
<text x="226" y="129.3">8</text>
<text x="81.8" y="133.1">2</text>
<text x="81.8" y="135.6">3</text>
<text x="94.5" y="133.1">5</text>
<text x="120.6" y="135.6">12</text>
<text x="128" y="133.4" transform="rotate(-90 128 133.4)">10</text>
<text x="133.9" y="135.6">9</text>
<text x="167.6" y="135.6">3</text>
<text x="179" y="135.6">4</text>
<text x="185.3" y="135.6">4</text>
<text x="51.6" y="142">12</text>
<text x="88.6" y="142.9" transform="rotate(-90 88.6 142.9)">1</text>
<text x="94.5" y="138.2">6</text>
<text x="120.6" y="138.2">11</text>
<text x="133.9" y="140.7">8</text>
<text x="185.3" y="140.7">5</text>
<text x="196.8" y="138.2">6</text>
<text x="51.6" y="147.1">13</text>
<text x="62.8" y="144.5">11</text>
<text x="128" y="146.1" transform="rotate(-90 128 146.1)">13</text>
<text x="200.6" y="159.8">5</text>
<text x="212" y="159.8">6</text>
<text x="222.2" y="159.8">9</text>
<text x="233.6" y="159.8">8</text>
<text x="241.9" y="159.8">11</text>
<text x="253.3" y="159.8">10</text>
<text x="263.5" y="159.8">13</text>
<text x="274.9" y="159.8">12</text>
<text x="114" y="167.7" transform="rotate(-90 114 167.7)">14</text>
<text x="134.4" y="167.7" transform="rotate(-90 134.4 167.7)">14</text>
<text x="156" y="167.7" transform="rotate(-90 156 167.7)">14</text>
<text x="93.7" y="169" transform="rotate(-90 93.7 169)">14</text>
<text x="93.7" y="186.1" transform="rotate(-90 93.7 186.1)">7</text>
<text x="114" y="187.4" transform="rotate(-90 114 187.4)">7</text>
<text x="134.4" y="187.4" transform="rotate(-90 134.4 187.4)">7</text>
<text x="156" y="187.4" transform="rotate(-90 156 187.4)">7</text>
</g>
<g font-size="1.8" fill="#0f0f0f">
<text x="253.7" y="35.2" transform="rotate(-90 253.7 35.2)">A14*</text>
<text x="251.1" y="44" transform="rotate(-90 251.1 44)">A15*</text>
<text x="248.6" y="53.9" transform="rotate(-90 248.6 53.9)">A15**</text>
<text x="167.3" y="55.8" transform="rotate(-90 167.3 55.8)">(D70_27)</text>
<text x="167.3" y="65.5" transform="rotate(-90 167.3 65.5)">ROM_A14</text>
<text x="169.8" y="65.2" transform="rotate(-90 169.8 65.2)">SCR_PAGE (D23_6)</text>
<text x="246" y="61.5" transform="rotate(-90 246 61.5)">A14**</text>
<text x="35.2" y="67.3" transform="rotate(-90 35.2 67.3)">~{RESET}</text>
<text x="264.2" y="83.5">A14*</text>
<text x="24.1" y="88.6">D1</text>
<text x="24.1" y="86">D0</text>
<text x="264.2" y="88.6">A15*</text>
<text x="264.2" y="86">A14*</text>
<text x="24.1" y="93.6">D3</text>
<text x="24.1" y="91.1">D2</text>
<text x="264.2" y="93.6">A15**</text>
<text x="264.2" y="91.1">A15**</text>
<text x="24.1" y="96.2">D4</text>
<text x="24.1" y="98.7">D5</text>
<text x="24.1" y="101.3">~{IORQ}</text>
<text x="251" y="98.7">SCR_PAGE (D23_6)</text>
<text x="251.5" y="101.3">ROM_A14</text>
<text x="261.2" y="101.3">(D70_27)</text>
<text x="263.6" y="96.2">A14**</text>
<text x="24.1" y="106.3">A1</text>
<text x="24.1" y="103.8">~{WR}</text>
<text x="257.8" y="106.3">BA7</text>
<text x="259.1" y="103.8">A7</text>
<text x="262.5" y="106.3">(D27_5)</text>
<text x="262.5" y="103.8">(D27_3)</text>
<text x="24.1" y="114">A7</text>
<text x="24.1" y="108.9">A15</text>
<text x="24.1" y="111.4">A14</text>
<text x="27.6" y="114">(D27_3)</text>
<text x="262.9" y="108.9">D25_13</text>
<text x="24.1" y="119">A6</text>
<text x="24.1" y="116.5">BA7</text>
<text x="28.9" y="116.5">(D27_5)</text>
<text x="24.1" y="121.6">~{MREQ}</text>
<text x="24.1" y="124.1">~{RFSH}</text>
</g>
<g font-size="1.8" fill="#0000c2">
<text x="277.3" y="83.9">D25_14</text>
<text x="277.4" y="86.2">D27_4</text>
<text x="277.4" y="88.8">D23_4</text>
<text x="277.4" y="93.8">D29_1</text>
<text x="277.4" y="91.3">D40_9</text>
<text x="277.3" y="101.7">D70_27</text>
<text x="277.4" y="96.4">D49_5</text>
<text x="277.4" y="99.2">D23_6</text>
<text x="277.4" y="106.8">D27_5</text>
<text x="277.4" y="104.2">D27_3</text>
<text x="277.3" y="109.3">D25_13</text>
</g>
</svg>
